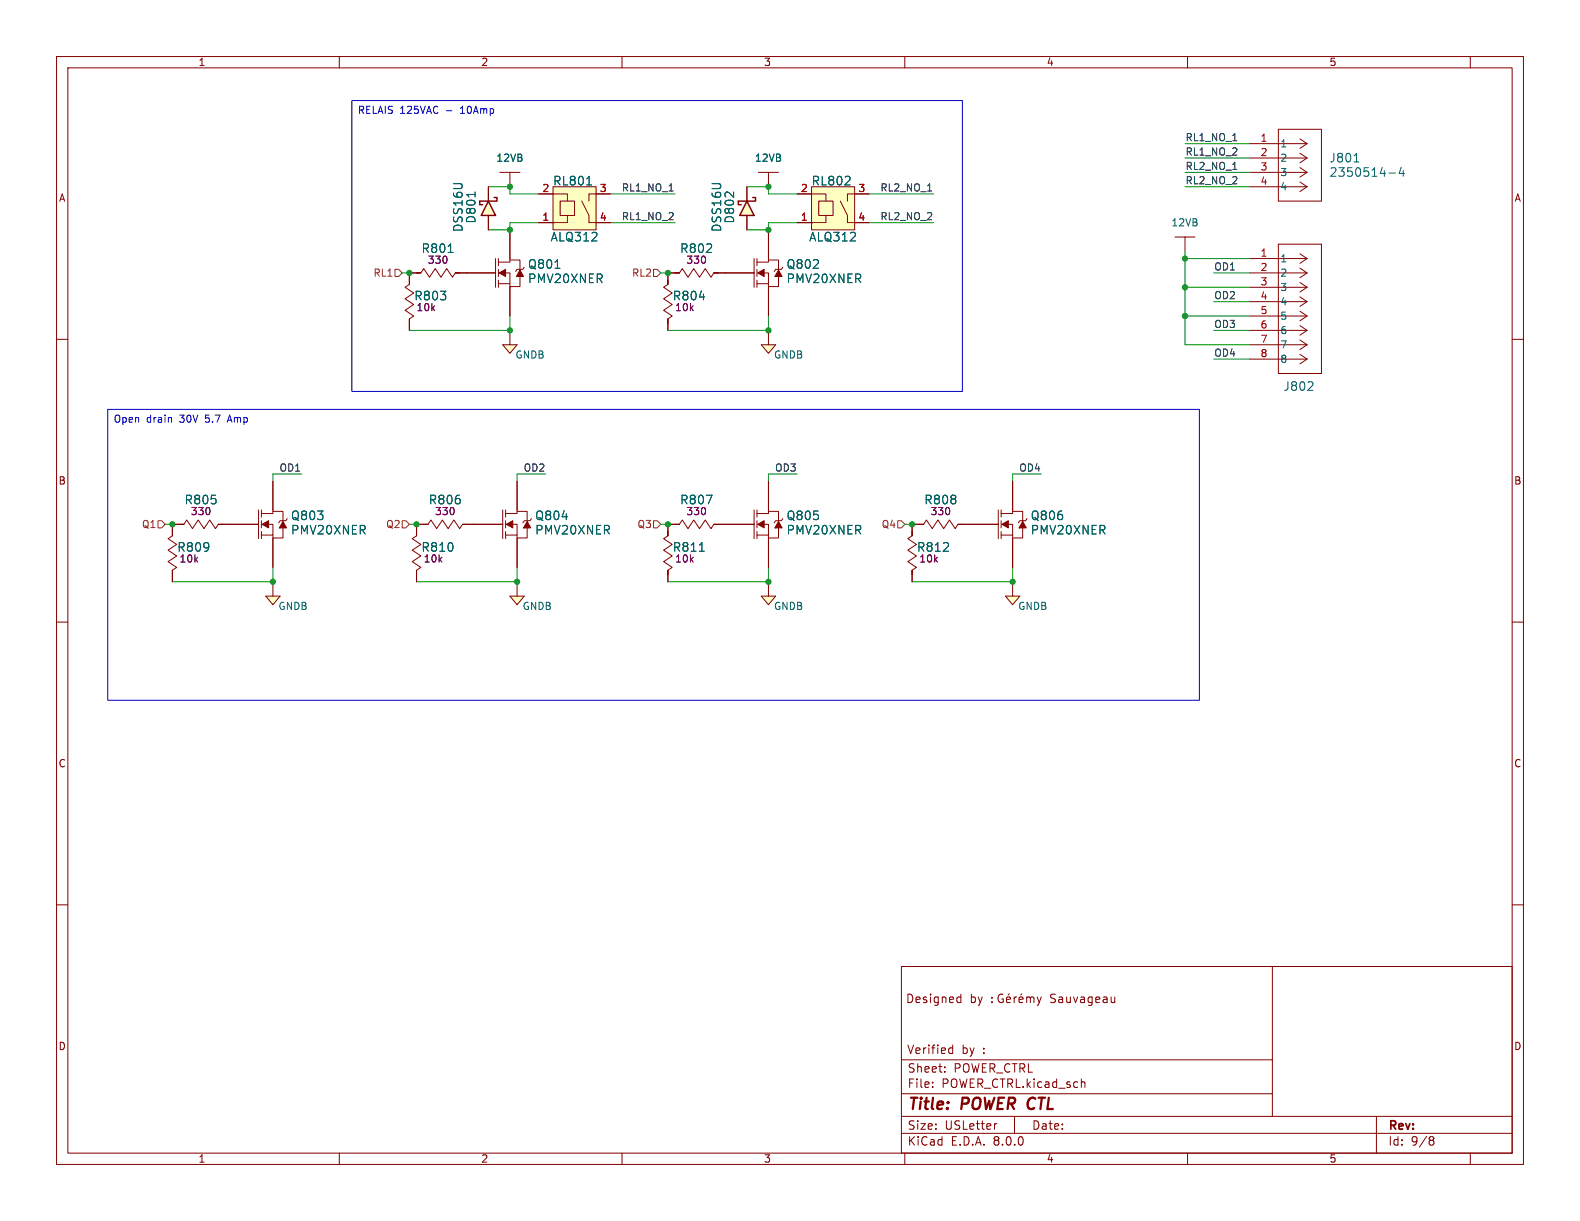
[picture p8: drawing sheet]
<svg xmlns="http://www.w3.org/2000/svg" width="279mm" height="216mm" viewBox="0 0 279 216" stroke-linecap="round" stroke-linejoin="round" font-family="sans-serif">
<g fill="none" stroke="#840000" stroke-width=".18">
<path d="M10 10h259.4v195.9h-259.4zM12 12h255.4v191.9h-255.4zM60 10v2M110 10v2M160 10v2M210 10v2M260 10v2M10 60h2M267.4 60h2M171.4 92.7h5.1M176.5 90.2v5.1M177 90.2v1.2"/>
<path d="M177 92.1v1.2M177 94v1.3M178.3 92.7h.8v1.9h-2.1M179.1 85.1v5.7h-2.1M179.1 90.4h1.7v1.7M179.1 94.6v5.7M180.2 93.3h.1M180.8 93.3v1.8h-1.7M181.6 91.7l-.2 .4h-1.1l-.2 .4M10 110h2M267.4 110h2M10 160h2"/>
<path d="M267.4 160h2M159.4 170.9h108v33h-108zM169.5 176.3l.4 .1M169.9 177.2l-.4 .1M169.9 175.8v1.5M175.4 177.1v.2M175.4 176.4v.1M177.3 175.9a.74 .74 0 0 0-.9 .5 .74 .74 0 0 0 .6 .9l.4-.2v-.5h-.3M178 176.8l.7-.2-.1-.2-.4-.1-.2 .2 .1 .7h.5M178.5 175.7l-.2 .2M179.3 176.3v1M179.8 176.3l-.3 .1-.2 .2"/>
<path d="M180.2 176.8l.7-.2-.1-.2-.4-.1-.2 .2 .1 .7h.5M180.7 175.7l-.2 .2M181.6 176.4l.4-.1 .2 .2M181.6 176.3v1M182.2 176.5l.2-.2 .4 .1v.9M182.2 176.5v.8M183.4 176.3l.4 1M183.8 177.3l-.2 .3-.2 .2M184.1 176.3l-.3 1M197.1 177.1l-.4 .2M197.1 176.3v1M225 170.9v26.5"/>
<path d="M159.4 197.4h108M159.4 193.4h65.6M159.4 187.4h65.6M164.9 192.1v.2M164.9 191.4v.1M167.1 189.4v.2M167.1 188.7v.1M167.9 186.2h.6M167.9 185.4h.6M168.5 184.8v1.5M176.3 198.7l-.3 .1M179.4 197.4v3"/>
<path d="M191.4 191.3l.4 .1 .1 .1v.8M243.4 197.4v6.5M60 203.9v2M110 203.9v2M159.4 200.4h108M160 203.9v2M210 203.9v2M253 201h.3l.3 .3-.3 .3M253 201.6h.3M253.3 201.6l.2 .2 .1 .4-.3 .3h-.3M260 203.9v2"/>
</g>
<g fill="#840000" stroke="#840000" stroke-width=".18">
<path d="M177.2 92.7l1.1-.6v1.2z"/>
<path d="M180.8 92.2l.7 1.1h-1.3z"/>
</g>
<path d="M134.6 61h2.6l-1.3 1.5z" fill="#ffffc2"/>
<path d="M88.4 30.5h3.5M90.2 30.5v2.5M135.9 58.4v2.6h-1.3l1.3 1.5 1.3-1.5h-1.3M161.3 92.7h1.3M162.6 92.7h.7zM163.3 92.7l.5-.8 1 1.6 1.1-1.6 1 1.6 1-1.6 1 1.6 .5-.8M169.4 92.7h.8zM170.2 92.7h1.2" fill="none" stroke="#840000" stroke-width=".18"/>
<path d="M97.8 33h7.6v7.6h-7.6z" fill="#ffffc2"/>
<path d="M95.2 34.3h5.1v1.3M95.2 39.4h2.6M97.8 33h7.6v7.6h-7.6zM97.8 39.4h.1M100.3 38.1h1.3v-2.5h-2.5v2.5h1.2v1.3h-2.5M102.9 35.6l1.2 2.5v1.3h3.8M107.9 34.3h-3.8v1.3" fill="none" stroke="#840000" stroke-width=".18"/>
<path d="M103.7 32.7h.9" fill="none" stroke="#006464" stroke-width=".18"/>
<path d="M88.9 61h2.5l-1.2 1.5z" fill="#ffffc2"/>
<g fill="none" stroke="#840000" stroke-width=".18">
<path d="M134.1 30.5h3.6M135.9 30.5v2.5M90.2 58.4v2.6h-1.3l1.3 1.5 1.2-1.5h-1.2M118.1 48.3h1.3M119.4 48.3h.7zM120.1 48.3l.5-.8 1.1 1.5 1-1.5 1 1.5 1-1.5 1 1.5 .5-.7M126.2 48.3h.8zM127 48.3h1.3M118.1 94.7l-.8 .6 1.6 1-1.6 1 1.6 1-1.6 1 1.6 1-.8 .5M118.1 94v.7zM118.1 92.7v1.3M161.3 94.7l-.8 .6 1.6 1-1.6 1 1.6 1-1.6 1 1.6 1-.8 .5"/>
<path d="M161.3 94v.7zM161.3 92.7v1.3M118.1 100.8v.8zM118.1 101.6v1.3M161.3 100.8v.8zM161.3 101.6v1.3"/>
</g>
<path d="M123.7 97.5h.8" fill="none" stroke="#006464" stroke-width=".18"/>
<path d="M132.1 35.6l1.2 2.5h-2.5z" fill="#ffffc2"/>
<path d="M132.1 35.6l1.2 2.5h-2.5zM133.1 34.9h.5v.7h-3v.6h.5" fill="none" stroke="#840000" stroke-width=".25"/>
<g fill="none" stroke="#840000" stroke-width=".18">
<path d="M132.1 33v2.6M132.1 38.1v2.5M128.3 92.7h5M133.3 90.2v5.1M133.9 90.2v1.2M133.9 92.1v1.2M133.9 94v1.3M135.1 92.7h.8v1.9h-2M135.9 85.1v5.7h-2M135.9 90.4h1.8v1.7M135.9 94.6v5.7M137 93.3h.2"/>
<path d="M137.7 93.3v1.8h-1.8M138.4 91.7l-.2 .4h-1l-.3 .4"/>
</g>
<g fill="#840000" stroke="#840000" stroke-width=".18">
<path d="M134 92.7l1.1-.6v1.2z"/>
<path d="M137.7 92.2l.6 1.1h-1.3z"/>
</g>
<path d="M143.5 33h7.6v7.6h-7.6z" fill="#ffffc2"/>
<path d="M141 34.3h5v1.3M141 39.4h2.5M143.5 33h7.6v7.6h-7.6zM143.5 39.4h.1M146 38.1h1.3v-2.5h-2.5v2.5h1.2v1.3h-2.5M148.6 35.6l1.3 2.5v1.3h3.8M153.7 34.3h-3.8v1.3M72.4 48.3h1.3M73.7 48.3h.7zM74.4 48.3l.5-.8 1 1.5 1.1-1.5 1 1.5 1-1.5 1 1.5 .5-.7M80.5 48.3h.8zM81.3 48.3h1.2" fill="none" stroke="#840000" stroke-width=".18"/>
<path d="M149.4 32.7h.9M150.3 31.3v.5M79.2 44.6h.9" fill="none" stroke="#006464" stroke-width=".18"/>
<path d="M86.4 35.6l1.2 2.5h-2.5z" fill="#ffffc2"/>
<path d="M86.4 35.6l1.2 2.5h-2.5zM87.4 34.9h.5v.7h-3.1v.6h.5" fill="none" stroke="#840000" stroke-width=".25"/>
<g fill="none" stroke="#840000" stroke-width=".18">
<path d="M86.4 33v2.6M86.4 38.1v2.5M72.4 56.4v.8zM72.4 50.3l-.8 .5 1.6 1-1.6 1 1.6 1-1.6 1.1 1.6 1-.8 .5M72.4 49.5v.8zM72.4 48.3v1.2M72.4 57.2v1.2M30.5 94.7l-.8 .6 1.5 1-1.5 1 1.5 1-1.5 1 1.5 1-.7 .5M30.5 94v.7zM31.7 92.7h.8zM31.7 92.7h-1.2v1.3M32.5 92.7l.5-.8 1 1.6 1.1-1.6 1 1.6 1-1.6 1 1.6 .5-.8"/>
<path d="M38.6 92.7h.8zM39.4 92.7h6.3M45.7 90.2v5.1M46.2 90.2v1.2M46.2 92.1v1.2M46.2 94v1.3M47.5 92.7h.8v1.9h-2.1M48.3 85.1v5.7h-2.1M48.3 90.4h1.7v1.7M48.3 94.6v5.7M49.4 93.3h.1M50 93.3v1.8h-1.7"/>
<path d="M50.8 91.7l-.3 .4h-1l-.2 .4M73.7 94.7l-.8 .6 1.5 1-1.5 1 1.5 1-1.5 1 1.5 1-.7 .5M73.7 94v.7zM74.9 92.7h.8zM74.9 92.7h-1.2v1.3M75.7 92.7l.5-.8 1 1.6 1-1.6 1 1.6 1.1-1.6 1 1.6 .5-.8M81.8 92.7h.7zM82.5 92.7h1.3M30.5 100.8v.8zM30.5 101.6v1.3M73.7 100.8v.8zM73.7 101.6v1.3"/>
</g>
<path d="M84 34v.8" fill="none" stroke="#006464" stroke-width=".18"/>
<g fill="#840000" stroke="#840000" stroke-width=".18">
<path d="M46.4 92.7l1.1-.6v1.2z"/>
<path d="M50 92.2l.7 1.1h-1.3z"/>
</g>
<path d="M47 105.4h2.5l-1.2 1.5z" fill="#ffffc2"/>
<g fill="none" stroke="#840000" stroke-width=".18">
<path d="M207.8 41.9h3.5M209.5 41.9v2.6M221 58.4h10.1M221 55.9h10.1M221 53.3h10.1M221 50.8h10.1M221 48.3h10.1M221 45.7h10.1M226.1 43.2h7.6v22.8h-7.6zM229.9 57.6l1.2 .8M229.9 55l1.2 .9M229.9 52.5l1.2 .8"/>
<path d="M229.9 50l1.2 .8M229.9 47.4l1.2 .9M229.9 44.9l1.2 .8M231.1 58.4l-1.2 .9M231.1 55.9l-1.2 .8M231.1 53.3l-1.2 .9M231.1 50.8l-1.2 .8M231.1 48.3l-1.2 .8M231.1 45.7l-1.2 .9M221 63.5h10.1M221 61h10.1M229.9 62.7l1.2 .8"/>
<path d="M229.9 60.1l1.2 .9M231.1 63.5l-1.2 .8M231.1 61l-1.2 .8M83.8 92.7h5.1M88.9 90.2v5.1M89.4 90.2v1.2M89.4 92.1v1.2M89.4 94v1.3M90.7 92.7h.7v1.9h-2M91.4 85.1v5.7h-2M91.4 90.4h1.8v1.7M91.4 94.6v5.7"/>
<path d="M92.6 93.3h.1M93.2 93.3v1.8h-1.8M94 91.7l-.3 .4h-1l-.2 .4M48.3 102.9v2.5h-1.3l1.3 1.5 1.2-1.5h-1.2"/>
</g>
<path d="M231.2 69h1M232.1 67.6v.6" fill="none" stroke="#006464" stroke-width=".18"/>
<g fill="#840000" stroke="#840000" stroke-width=".18">
<path d="M89.5 92.7l1.2-.6v1.2z"/>
<path d="M93.2 92.2l.7 1.1h-1.3z"/>
</g>
<path d="M90.2 105.4h2.5l-1.3 1.5z" fill="#ffffc2"/>
<g fill="none" stroke="#840000" stroke-width=".18">
<path d="M221 33h10.1M221 30.5h10.1M221 27.9h10.1M221 25.4h10.1M226.1 22.9h7.6v12.7h-7.6zM229.9 32.2l1.2 .8M229.9 29.6l1.2 .9M229.9 27.1l1.2 .8M229.9 24.6l1.2 .8M231.1 33l-1.2 .9M231.1 30.5l-1.2 .8M231.1 27.9l-1.2 .9"/>
<path d="M231.1 25.4l-1.2 .8M91.4 102.9v2.5h-1.2l1.2 1.5 1.3-1.5h-1.3"/>
</g>
<path d="M239.4 28.6h.9M245.6 30.6h1.2M247.8 29.6l-.4 1.1h1M248.1 30.2v1" fill="none" stroke="#006464" stroke-width=".18"/>
<path d="M134.6 105.4h2.6l-1.3 1.5z" fill="#ffffc2"/>
<path d="M118.1 92.7h1.3M119.4 92.7h.7zM120.1 92.7l.5-.8 1.1 1.6 1-1.6 1 1.6 1-1.6 1 1.6 .5-.8M126.2 92.7h.8zM127 92.7h1.3M135.9 102.9v2.5h-1.3l1.3 1.5 1.3-1.5h-1.3" fill="none" stroke="#840000" stroke-width=".18"/>
<path d="M177.8 105.4h2.5l-1.2 1.5z" fill="#ffffc2"/>
<g fill="none" stroke="#840000" stroke-width=".18">
<path d="M86.4 33v2.6M86.4 38.1v2.5M95.2 39.4h2.6M95.2 34.3h2.6M105.4 39.4h2.5M105.4 34.3h2.5M132.1 33v2.6M132.1 38.1v2.5M141 39.4h2.5M141 34.3h2.5M151.1 39.4h2.6M151.1 34.3h2.6"/>
<path d="M72.4 57.2v1.2M73.7 48.3h-1.3v1.2M81.3 48.3h6.3M87.6 45.7v5.1M88.1 45.7v1.3M88.1 47.6v1.3M88.1 49.5v1.3M89.4 48.3h.8v1.9h-2.1M90.2 40.6v5.8h-2.1M90.2 46h1.7v1.6M90.2 50.2v5.7M91.3 48.9h.1"/>
<path d="M91.9 48.9v1.8h-1.7M92.7 47.2l-.2 .4h-1.1l-.2 .4M118.1 56.4v.8zM118.1 50.3l-.8 .5 1.6 1-1.6 1 1.6 1-1.6 1.1 1.6 1-.8 .5M118.1 49.5v.8zM118.1 57.2v1.2M119.4 48.3h-1.3v1.2M127 48.3h6.3M133.3 45.7v5.1M133.9 45.7v1.3M133.9 47.6v1.3M133.9 49.5v1.3"/>
<path d="M135.1 48.3h.8v1.9h-2M135.9 40.6v5.8h-2M135.9 46h1.8v1.6M135.9 50.2v5.7M137 48.9h.2M137.7 48.9v1.8h-1.8M138.4 47.2l-.2 .4h-1l-.3 .4M31.7 92.7h-1.2v1.3M39.4 92.7h6.3M48.3 85.1v5.1M48.3 95.3v5M74.9 92.7h-1.2v1.3"/>
<path d="M82.5 92.7h6.4M91.4 85.1v5.1M91.4 95.3v5M119.4 92.7h-1.3v1.3M127 92.7h6.3M135.9 85.1v5.1M135.9 95.3v5M162.6 92.7h-1.3v1.3M170.2 92.7h6.3M179.1 85.1v5.1M179.1 95.3v5M30.5 101.6v1.3"/>
<path d="M73.7 101.6v1.3M118.1 101.6v1.3M161.3 101.6v1.3M179.1 102.9v2.5h-1.3l1.3 1.5 1.2-1.5h-1.2"/>
</g>
<g fill="#840000" stroke="#840000" stroke-width=".18">
<path d="M134 48.3l1.1-.7v1.3z"/>
<path d="M137.7 47.8l.6 1.1h-1.3z"/>
<path d="M88.3 48.3l1.1-.7v1.3z"/>
<path d="M91.9 47.8l.7 1.1h-1.3z"/>
</g>
<path d="M84 34v.8M103.7 32.7h.9M149.4 32.7h.9M150.3 31.3v.5M79.2 44.6h.9M98.1 47.4h.9M123.7 97.5h.8" fill="none" stroke="#006464" stroke-width=".18"/>
<path d="M69.8 47.6h.7l.6 .7-.6 .6h-.7zM115.6 47.6h.6l.6 .7-.6 .6h-.6zM27.9 92.1h.7l.6 .6-.6 .6h-.7zM71.1 92.1h.7l.6 .6-.6 .6h-.7zM115.6 92.1h.6l.6 .6-.6 .6h-.6zM158.7 92.1h.7l.6 .6-.6 .6h-.7z" fill="none" stroke="#725600" stroke-width=".18"/>
<path d="M118.3 33.8h.7M164 33.8h.8M218 24.9h.7M218 30h.7" fill="none" stroke="#0f0f0f" stroke-width=".18"/>
<path d="M62.2 17.8h108v51.4h-108zM19 72.4h193.1v51.4h-193.1z" fill="none" stroke="#0000c2" stroke-width=".18"/>
<g fill="none" stroke="#009600" stroke-width=".18">
<path d="M86.4 33h3.8v1.3h5M95.2 39.4h-5v1.2h-3.8M107.9 34.3h11.5M107.9 39.4h11.5M132.1 33h3.8v1.3h5.1M141 39.4h-5.1v1.2h-3.8M153.7 34.3h11.4M153.7 39.4h11.4M209.5 33h11.5M209.5 27.9h11.5M209.5 25.4h11.5M209.5 30.5h11.5"/>
<path d="M71.1 48.3h1.3M90.2 55.9v2.5h-17.8M116.8 48.3h1.3M135.9 55.9v2.5h-17.8M209.5 44.5v16.5h11.5M209.5 45.7h11.5M209.5 55.9h11.5M209.5 50.8h11.5M214.6 58.4h6.4M214.6 48.3h6.4M214.6 53.3h6.4M214.6 63.5h6.4"/>
<path d="M29.2 92.7h1.3M53.3 83.8h-5v1.3M72.4 92.7h1.3M96.5 83.8h-5.1v1.3M116.8 92.7h1.3M141 83.8h-5.1v1.3M160 92.7h1.3M184.1 83.8h-5v1.3M48.3 100.3v2.6h-17.8M91.4 100.3v2.6h-17.7M135.9 100.3v2.6h-17.8M179.1 100.3v2.6h-17.8"/>
</g>
<g fill="#009600" stroke="#009600" stroke-width=".18">
<circle cx="91.4" cy="102.9" r=".46"/>
<circle cx="73.7" cy="92.7" r=".46"/>
<circle cx="48.3" cy="102.9" r=".46"/>
<circle cx="30.5" cy="92.7" r=".46"/>
<circle cx="118.1" cy="92.7" r=".46"/>
<circle cx="135.9" cy="102.9" r=".46"/>
<circle cx="161.3" cy="92.7" r=".46"/>
<circle cx="135.9" cy="33" r=".46"/>
<circle cx="135.9" cy="40.6" r=".46"/>
<circle cx="135.9" cy="58.4" r=".46"/>
<circle cx="118.1" cy="48.3" r=".46"/>
<circle cx="179.1" cy="102.9" r=".46"/>
<circle cx="90.2" cy="40.6" r=".46"/>
<circle cx="90.2" cy="58.4" r=".46"/>
<circle cx="72.4" cy="48.3" r=".46"/>
<circle cx="90.2" cy="33" r=".46"/>
<circle cx="209.5" cy="50.8" r=".46"/>
<circle cx="209.5" cy="55.9" r=".46"/>
<circle cx="209.5" cy="45.7" r=".46"/>
</g>
<g font-size="2.8" fill="#840000">
<text x="160.4" y="196.8">Title:</text>
<text x="170.1" y="196.8">POWER CTL</text>
</g>
<g font-size="2.1" fill="#006464">
<text x="235" y="28.9">J801</text>
<text x="97.7" y="33">RL801</text>
<text x="143.4" y="33">RL802</text>
<text x="235" y="31.5">2350514-4</text>
<text x="82" y="41.1" transform="rotate(-90 82 41.1)">DSS16U</text>
<text x="84.3" y="39.6" transform="rotate(-90 84.3 39.6)">D801</text>
<text x="127.7" y="41.1" transform="rotate(-90 127.7 41.1)">DSS16U</text>
<text x="130" y="39.6" transform="rotate(-90 130 39.6)">D802</text>
<text x="74.5" y="44.9">R801</text>
<text x="93.3" y="47.7">Q801</text>
<text x="97.3" y="42.9">ALQ312</text>
<text x="120.2" y="44.9">R802</text>
<text x="139" y="47.7">Q802</text>
<text x="143" y="42.9">ALQ312</text>
<text x="73.2" y="53.3">R803</text>
<text x="93.3" y="50.3">PMV20XNER</text>
<text x="118.9" y="53.3">R804</text>
<text x="139" y="50.3">PMV20XNER</text>
<text x="226.9" y="69.3">J802</text>
<text x="32.5" y="89.4">R805</text>
<text x="75.7" y="89.4">R806</text>
<text x="120.2" y="89.4">R807</text>
<text x="163.4" y="89.4">R808</text>
<text x="51.4" y="92.2">Q803</text>
<text x="51.4" y="94.7">PMV20XNER</text>
<text x="94.5" y="92.2">Q804</text>
<text x="94.5" y="94.7">PMV20XNER</text>
<text x="139" y="92.2">Q805</text>
<text x="139" y="94.7">PMV20XNER</text>
<text x="182.2" y="92.2">Q806</text>
<text x="182.2" y="94.7">PMV20XNER</text>
<text x="31.3" y="97.8">R809</text>
<text x="74.4" y="97.8">R810</text>
<text x="118.9" y="97.8">R811</text>
<text x="162.1" y="97.8">R812</text>
</g>
<g font-size="2.1" fill="#840000">
<text x="160.1" y="177.6">Designed</text>
<text x="171.5" y="177.6">by</text>
<text x="185.5" y="177.6">Sauvageau</text>
<text x="160.3" y="186.6">Verified</text>
<text x="160.4" y="189.9">Sheet:</text>
<text x="168.6" y="189.9">POWER_CTRL</text>
<text x="170" y="186.6">by</text>
<text x="173.8" y="186.6">:</text>
<text x="160.4" y="192.6">File:</text>
<text x="166.5" y="192.6">POWER_CTRL.kicad_sch</text>
<text x="160.4" y="202.8">KiCad</text>
<text x="160.4" y="200">Size:</text>
<text x="167.1" y="200">USLetter</text>
<text x="168.1" y="202.8">E.D.A.</text>
<text x="175.7" y="202.8">8.0.0</text>
<text x="182.4" y="200">Date:</text>
<text x="245.4" y="200.2">Rev:</text>
<text x="245.4" y="202.8">Id:</text>
<text x="249.5" y="202.8">9/8</text>
</g>
<g font-size="1.8" fill="#840000">
<text x="35" y="11.9">1</text>
<text x="85" y="11.9">2</text>
<text x="135" y="11.9">3</text>
<text x="185" y="11.9">4</text>
<text x="235" y="11.9">5</text>
<text x="10.3" y="35.9">A</text>
<text x="267.7" y="35.9">A</text>
<text x="10.3" y="85.9">B</text>
<text x="267.7" y="85.9">B</text>
<text x="10.3" y="135.9">C</text>
<text x="267.7" y="135.9">C</text>
<text x="10.3" y="185.9">D</text>
<text x="267.7" y="185.9">D</text>
<text x="35" y="205.8">1</text>
<text x="85" y="205.8">2</text>
<text x="135" y="205.8">3</text>
<text x="185" y="205.8">4</text>
<text x="235" y="205.8">5</text>
</g>
<g font-size="1.8" fill="#0000c2">
<text x="63.2" y="20.5">RELAIS 125VAC</text>
<text x="78.9" y="20.5">-</text>
<text x="81.7" y="20.5">10Amp</text>
<text x="20" y="75.1">Open</text>
<text x="25.9" y="75.1">drain</text>
<text x="31.9" y="75.1">30V</text>
<text x="36.6" y="75.1">5.7</text>
<text x="40.8" y="75.1">Amp</text>
</g>
<g font-size="1.8" fill="#006464">
<text x="87.7" y="28.8">12VB</text>
<text x="133.4" y="28.8">12VB</text>
<text x="226.3" y="26.3">1</text>
<text x="226.3" y="28.8">2</text>
<text x="226.3" y="31.3">3</text>
<text x="226.3" y="33.9">4</text>
<text x="207.1" y="40.2">12VB</text>
<text x="226.3" y="46.6">1</text>
<text x="226.3" y="49.1">2</text>
<text x="226.3" y="51.7">3</text>
<text x="226.3" y="54.2">4</text>
<text x="226.3" y="56.7">5</text>
<text x="226.3" y="59.3">6</text>
<text x="91.1" y="63.6">GNDB</text>
<text x="136.8" y="63.6">GNDB</text>
<text x="226.3" y="61.8">7</text>
<text x="226.3" y="64.4">8</text>
<text x="49.1" y="108.1">GNDB</text>
<text x="92.3" y="108.1">GNDB</text>
<text x="136.8" y="108.1">GNDB</text>
<text x="180" y="108.1">GNDB</text>
</g>
<g font-size="1.8" fill="#0f0f0f">
<text x="209.5" y="27.6">RL1_NO_2</text>
<text x="209.5" y="25.1">RL1_NO_1</text>
<text x="109.9" y="33.9">RL1_NO_1</text>
<text x="155.6" y="33.9">RL2_NO_1</text>
<text x="209.5" y="30.1">RL2_NO_1</text>
<text x="209.5" y="32.7">RL2_NO_2</text>
<text x="109.9" y="39">RL1_NO_2</text>
<text x="155.6" y="39">RL2_NO_2</text>
<text x="214.6" y="47.9">OD1</text>
<text x="214.6" y="53">OD2</text>
<text x="214.6" y="58.1">OD3</text>
<text x="214.6" y="63.2">OD4</text>
<text x="49.3" y="83.5">OD1</text>
<text x="92.5" y="83.5">OD2</text>
<text x="137" y="83.5">OD3</text>
<text x="180.1" y="83.5">OD4</text>
</g>
<g font-size="1.8" fill="#a90000">
<text x="222.8" y="25.1">1</text>
<text x="222.8" y="27.7">2</text>
<text x="95.8" y="34">2</text>
<text x="106" y="34">3</text>
<text x="141.5" y="34">2</text>
<text x="151.7" y="34">3</text>
<text x="222.8" y="30.2">3</text>
<text x="222.8" y="32.8">4</text>
<text x="95.8" y="39.1">1</text>
<text x="106" y="39.1">4</text>
<text x="141.5" y="39.1">1</text>
<text x="151.7" y="39.1">4</text>
<text x="222.8" y="45.5">1</text>
<text x="222.8" y="48">2</text>
<text x="222.8" y="50.5">3</text>
<text x="222.8" y="53.1">4</text>
<text x="222.8" y="55.6">5</text>
<text x="222.8" y="58.2">6</text>
<text x="222.8" y="60.7">7</text>
<text x="222.8" y="63.2">8</text>
</g>
<g font-size="1.8" fill="#840084">
<text x="75.6" y="46.8">330</text>
<text x="121.3" y="46.8">330</text>
<text x="73.6" y="55.2">10k</text>
<text x="119.3" y="55.2">10k</text>
<text x="33.6" y="91.3">330</text>
<text x="76.8" y="91.3">330</text>
<text x="121.3" y="91.3">330</text>
<text x="164.5" y="91.3">330</text>
<text x="31.6" y="99.7">10k</text>
<text x="74.8" y="99.7">10k</text>
<text x="119.3" y="99.7">10k</text>
<text x="162.5" y="99.7">10k</text>
</g>
<g font-size="1.8" fill="#725600">
<text x="65.9" y="49.1">RL1</text>
<text x="111.7" y="49.1">RL2</text>
<text x="25" y="93.6">Q1</text>
<text x="68.2" y="93.6">Q2</text>
<text x="112.6" y="93.6">Q3</text>
<text x="155.8" y="93.6">Q4</text>
</g>
</svg>
